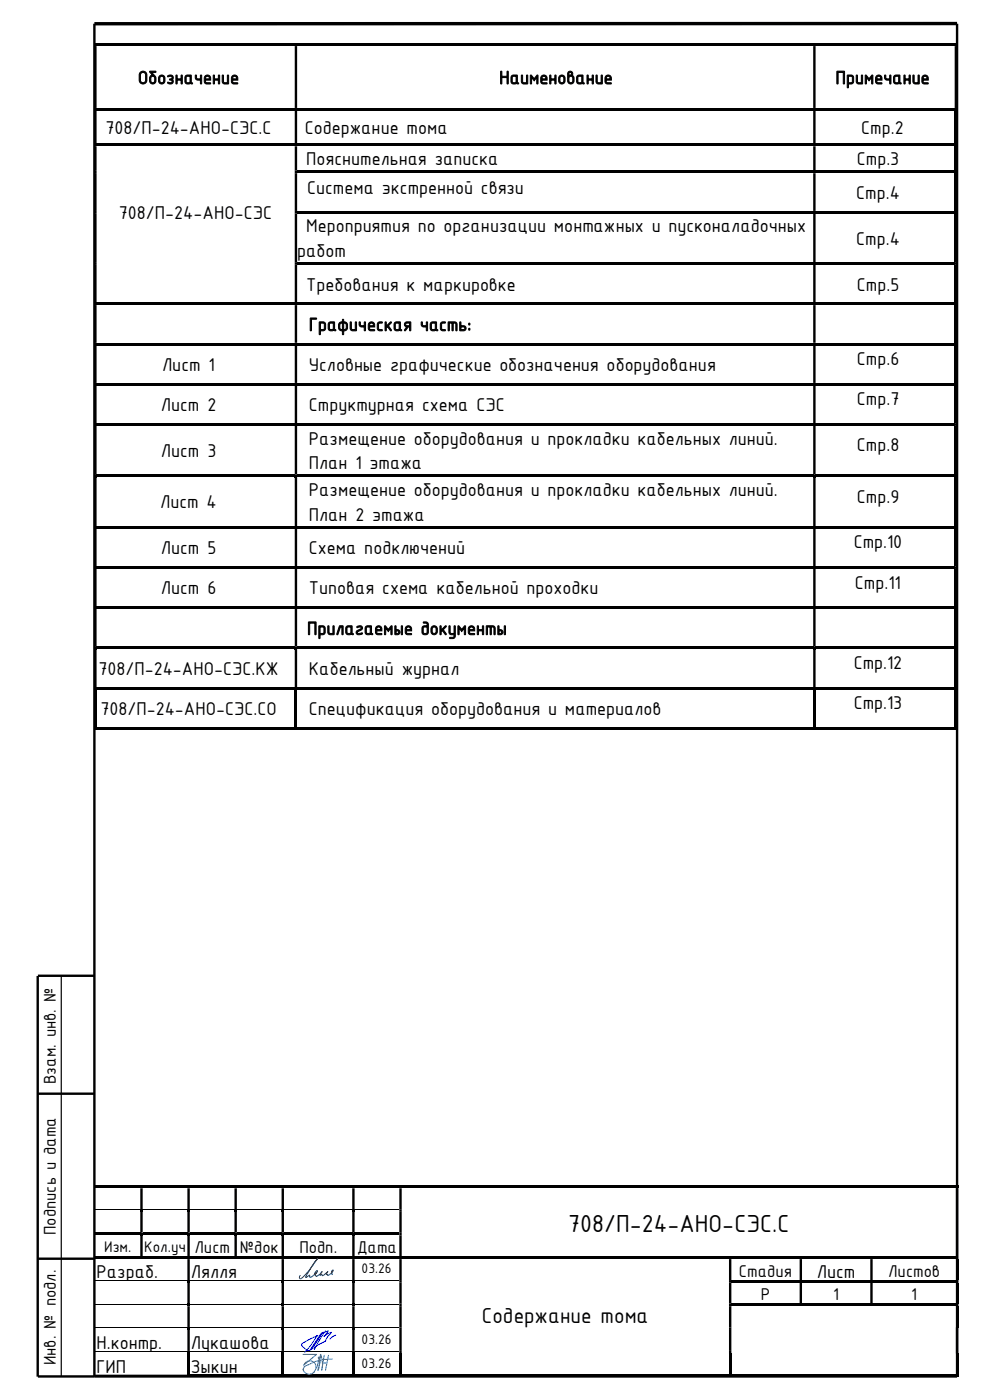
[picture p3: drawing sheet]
<svg xmlns="http://www.w3.org/2000/svg" width="210mm" height="297mm" viewBox="0 0 210 297" stroke-linecap="round" stroke-linejoin="round" font-family="sans-serif">
<path d="M203 5h-183" fill="none" stroke="#000" stroke-width=".72" stroke-linecap="butt"/>
<g fill="#000">
<path d="M20 251.5h9.8v.6h-9.8zM29.8 256.5h.5v.6h-.5zM30.3 251.5h9.5v.6h-9.5zM39.8 256.5h.5v.6h-.5zM40.3 251.5h9.4v.6h-9.4zM49.7 256.5h.5v.6h-.5zM50.2 251.5h9.5v.6h-9.5zM59.7 256.5h.5v.6h-.5zM60.2 251.5h14.5v.6h-14.5zM74.7 256.5h.5v.6h-.5zM75.2 251.5h9.5v.6h-9.5zM85.2 251.5h117.6v.6h-117.6z"/>
<path d="M20 261.5h9.8v.5h-9.8zM29.8 261.5h.5v.6h-.5zM30.3 261.5h9.5v.5h-9.5zM30.3 266.6h9.5v.5h-9.5zM39.8 261.5h.5v.6h-.5zM39.8 266.6h.5v.5h-.5zM39.8 271.6h.5v.5h-.5zM39.8 276.6h.5v.5h-.5zM40.3 261.5h9.4v.5h-9.4zM49.7 261.5h.5v.6h-.5zM50.2 261.5h9.5v.5h-9.5zM50.2 266.6h9.5v.5h-9.5z"/>
<path d="M59.7 261.5h.5v.6h-.5zM59.7 266.6h.5v.5h-.5zM59.7 271.6h.5v.5h-.5zM59.7 276.6h.5v.5h-.5zM60.2 261.5h14.5v.5h-14.5zM60.2 266.6h14.5v.5h-14.5zM74.7 261.5h.5v.6h-.5zM74.7 266.6h.5v.5h-.5zM74.7 271.6h.5v.5h-.5zM74.7 276.6h.5v.5h-.5zM75.2 261.5h9.5v.5h-9.5zM75.2 266.6h9.5v.5h-9.5z"/>
<path d="M84.7 266.6h.5v.5h-.5zM85.2 266.6h69.4v.5h-69.4zM155.2 266.6h14.4v.5h-14.4zM155.2 271.6h14.4v.5h-14.4zM169.6 271.6h.5v.5h-.5zM170.1 266.6h14.5v.5h-14.5zM170.1 271.6h14.5v.5h-14.5zM184.6 271.6h.5v.5h-.5zM185.1 266.6h17.7v.5h-17.7zM185.1 271.6h17.7v.5h-17.7zM185.1 276.6h17.7v.5h-17.7zM202.8 267.1h.5v4.5h-.5z"/>
<path d="M202.8 272.1h.5v4.5h-.5zM202.8 277.1h.5v4.5h-.5zM39.8 281.6h.5v.6h-.5zM39.8 286.6h.5v.5h-.5zM40.3 291.6h19.4v.5h-19.4zM59.7 281.6h.5v.6h-.5zM59.7 286.6h.5v.5h-.5zM60.2 291.6h14.5v.5h-14.5zM74.7 281.6h.5v.6h-.5zM74.7 286.6h.5v.5h-.5zM75.2 291.6h9.5v.5h-9.5zM85.2 291.6h69.4v.5h-69.4z"/>
<path d="M155.2 291.6h47.6v.5h-47.6zM202.8 291.6h.5v.5h-.5z"/>
</g>
<g fill="#000">
<path d="M29.8 251.5h.5v.6h-.5z" fill-rule="evenodd"/>
<path d="M29.8 252.1h.5v4.4h-.5zM39.8 252.1h.5v4.4h-.5zM49.7 252.1h.5v4.4h-.5zM59.7 252.1h.5v4.4h-.5zM74.7 252.1h.5v4.4h-.5zM84.7 252.1h.5v4.4h-.5zM202.8 252.1h.5v4.4h-.5z" fill-rule="evenodd"/>
<path d="M39.8 251.5h.5v.6h-.5z" fill-rule="evenodd"/>
<path d="M49.7 251.5h.5v.6h-.5z" fill-rule="evenodd"/>
<path d="M59.7 251.5h.5v.6h-.5z" fill-rule="evenodd"/>
<path d="M74.7 251.5h.5v.6h-.5z" fill-rule="evenodd"/>
<path d="M84.7 251.5h.5v.6h-.5z" fill-rule="evenodd"/>
<path d="M84.7 256.5h.5v.6h-.5zM202.8 256.5h.5v.6h-.5zM29.8 257.1h.5v4.4h-.5zM39.8 257.1h.5v4.4h-.5zM49.7 257.1h.5v4.4h-.5zM59.7 257.1h.5v4.4h-.5zM74.7 257.1h.5v4.4h-.5z" fill-rule="evenodd"/>
<path d="M84.7 257.1h.5v4.4h-.5zM202.8 257.1h.5v4.4h-.5z" fill-rule="evenodd"/>
<path d="M202.8 251.5h.5v.6h-.5z" fill-rule="evenodd"/>
<path d="M20 266.6h10.3v.5h-10.3z" fill-rule="evenodd"/>
<path d="M40.3 266.6h9.9v.5h-9.9z" fill-rule="evenodd"/>
<path d="M84.7 261.5h.5v.6h-.5zM202.8 261.5h.5v.6h-.5zM29.8 262.1h.5v4.5h-.5zM39.8 262.1h.5v4.5h-.5zM49.7 262.1h.5v4.5h-.5zM59.7 262.1h.5v4.5h-.5zM74.7 262.1h.5v4.5h-.5z" fill-rule="evenodd"/>
<path d="M84.7 262.1h.5v4.5h-.5zM202.8 262.1h.5v4.5h-.5z" fill-rule="evenodd"/>
<path d="M84.7 271.6h.5v.5h-.5zM154.6 271.6h.6v.5h-.6z" fill-rule="evenodd"/>
<path d="M84.7 276.6h.5v.5h-.5zM154.6 276.6h.6v.5h-.6z" fill-rule="evenodd"/>
<path d="M154.6 266.6h.6v.5h-.6z" fill-rule="evenodd"/>
<path d="M155.2 276.6h29.9v.5h-29.9z" fill-rule="evenodd"/>
<path d="M169.6 266.6h.5v.5h-.5z" fill-rule="evenodd"/>
<path d="M184.6 266.6h.5v.5h-.5z" fill-rule="evenodd"/>
<path d="M202.8 266.6h.5v.5h-.5zM39.8 267.1h.5v4.5h-.5zM59.7 267.1h.5v4.5h-.5zM74.7 267.1h.5v4.5h-.5zM84.7 267.1h.5v4.5h-.5zM154.6 267.1h.6v4.5h-.6zM169.6 267.1h.5v4.5h-.5zM184.6 267.1h.5v4.5h-.5z" fill-rule="evenodd"/>
<path d="M202.8 271.6h.5v.5h-.5zM39.8 272.1h.5v4.5h-.5zM59.7 272.1h.5v4.5h-.5zM74.7 272.1h.5v4.5h-.5zM84.7 272.1h.5v4.5h-.5zM154.6 272.1h.6v4.5h-.6zM169.6 272.1h.5v4.5h-.5zM184.6 272.1h.5v4.5h-.5z" fill-rule="evenodd"/>
<path d="M202.8 276.6h.5v.5h-.5zM39.8 277.1h.5v4.5h-.5zM59.7 277.1h.5v4.5h-.5zM74.7 277.1h.5v4.5h-.5zM84.7 277.1h.5v4.5h-.5zM154.6 277.1h.6v4.5h-.6z" fill-rule="evenodd"/>
<path d="M39.8 287.1h.5v5h-.5z" fill-rule="evenodd"/>
<path d="M59.7 287.1h.5v5h-.5z" fill-rule="evenodd"/>
<path d="M74.7 287.1h.5v5h-.5z" fill-rule="evenodd"/>
<path d="M84.7 281.6h.5v.6h-.5zM154.6 281.6h.6v.6h-.6zM202.8 281.6h.5v.6h-.5zM39.8 282.2h.5v4.4h-.5zM59.7 282.2h.5v4.4h-.5zM74.7 282.2h.5v4.4h-.5z" fill-rule="evenodd"/>
<path d="M84.7 282.2h.5v4.4h-.5zM154.6 282.2h.6v4.4h-.6zM202.8 282.2h.5v4.4h-.5z" fill-rule="evenodd"/>
<path d="M84.7 286.6h.5v.5h-.5zM154.6 286.6h.6v.5h-.6zM202.8 286.6h.5v.5h-.5zM20 291.6h19.8v.5h-19.8z" fill-rule="evenodd"/>
<path d="M84.7 287.1h.5v5h-.5z" fill-rule="evenodd"/>
<path d="M154.6 287.1h.6v5h-.6z" fill-rule="evenodd"/>
<path d="M202.8 287.1h.5v5h-.5z" fill-rule="evenodd"/>
</g>
<g fill="none" stroke="#000" stroke-width=".21">
<path d="M20 256.6h9.8M30.3 256.6h9.5M40.3 256.6h9.4M50.2 256.6h9.5M60.2 256.6h14.5M75.2 256.6h9.5M20 271.7h19.8M20 276.6h19.8M40.3 271.7h19.4M40.3 276.6h19.4M60.2 271.7h14.5M60.2 276.6h14.5"/>
<path d="M75.2 271.7h9.5M75.2 276.6h9.5M20 281.7h19.8M20 286.7h19.8M40.3 281.7h19.4M40.3 286.7h19.4M60.2 281.7h14.5M60.2 286.7h14.5M75.2 281.7h9.5M75.2 286.7h9.5"/>
</g>
<path d="M8 207.1v85M8 232h12M8 267h12M20 292h183" fill="none" stroke="#000" stroke-width=".51"/>
<path d="M13 207.1v85" fill="none" stroke="#000" stroke-width=".25"/>
<path d="M64.3 290.5a1.4 1.4 0 0 0 1 1 1.4 1.4 0 0 0 1.4-.5M64.4 289.6a1.35 1.35 0 0 1 2.1-.7 1.35 1.35 0 0 1 .1 2.1M68 287.3l-.1 1.8-.5 1.6M68.1 287.3l.3 2.3-.2 1.1M68.5 289.1h.8" fill="none" stroke="#2776bb" stroke-width=".21"/>
<path d="M67.7 288h.2v.1h-.2z" fill-rule="evenodd" fill="#2776bb"/>
<path d="M67.7 288h.2v.1h-.2z" fill="none" stroke="#2776bb" stroke-width=".21"/>
<path d="M67.6 287.9h.2v.2h-.2z" fill-rule="evenodd" fill="#2776bb"/>
<path d="M67.6 287.9h.2v.2h-.2z" fill="none" stroke="#2776bb" stroke-width=".21"/>
<path d="M67.5 288h.2v.1h-.2z" fill-rule="evenodd" fill="#2776bb"/>
<path d="M67.5 288h.2v.1h-.2z" fill="none" stroke="#2776bb" stroke-width=".21"/>
<path d="M67.6 288.1h.2v.1h-.2z" fill-rule="evenodd" fill="#2776bb"/>
<path d="M64.3 287.3h2.9l-2.8 2.3M65 289.7l-.5 .3-.2 .6M67.6 288.1h.2v.1h-.2zM67.7 288.1l.1 1.3-.3 1.4M67.8 288l-.6 2.3M68.8 287.5l-.6 3.2M69.7 287.5l-.6 3.2M70.5 288.3l-1.9 .1-1.8 .5-1.7 .8" fill="none" stroke="#2776bb" stroke-width=".21"/>
<path d="M20 5v287h-12M203 5v287M8 207h12" fill="none" stroke="#000" stroke-width=".51"/>
<path d="M68.2 282.8l-2.5 3.7h-.5l-1-.8-.2-.3 .1-.3 1.5-.9 1.9-.9-.4 .2-1.3 2-1.2 1.4M68.2 283l1.5-.7-1 1.2 1.6-.8-1 1.2a2.74 2.74 0 0 1-1.9 1.5l-.9 .6M68.6 282.6l-2.5 3.7M69 282.3l-2.3 4M71.2 283.2l-1.2 .9" fill="none" stroke="#00f" stroke-width=".21"/>
<path d="M70.5 270.4l-.1-.2a.41 .41 0 0 1-.1-.5 .41 .41 0 0 1 .4-.2l-1 1a.17 .17 0 0 1-.2 .1 .17 .17 0 0 1-.1-.2h-.2v-.2l.4-.4-1.1 .8-.2-.2-.4 .2 .4-.8-.5 .6-.7 .4-.1-.3-.2 .1 .3-.5-.3 .1v-.1l.4-.5h.2l-.1 .3-.5 .4a1.22 1.22 0 0 1-1.1 .6v-.4l-.8 .5v-.2l1.8-2.9 .7-.9-.3 .3a13.3 13.3 0 0 1-3.3 4l-.3-.2 .2-.5" fill="none" stroke="#003f7f" stroke-width=".21"/>
<g fill="#000">
<path d="M20 9.2h.5v.6h-.5z" fill-rule="evenodd"/>
<path d="M20 9.8h.5v13.1h-.5zM62.5 9.8h.5v13.1h-.5zM172.5 9.8h.5v13.1h-.5zM202.5 9.8h.5v13.1h-.5z" fill-rule="evenodd"/>
<path d="M62.5 9.2h.5v.6h-.5z" fill-rule="evenodd"/>
<path d="M172.5 9.2h.5v.6h-.5z" fill-rule="evenodd"/>
<path d="M202.5 9.2h.5v.6h-.5z" fill-rule="evenodd"/>
<path d="M20 36.2h.5v.5h-.5zM62.5 36.2h.5v.5h-.5z" fill-rule="evenodd"/>
<path d="M202.5 22.9h.5v.6h-.5zM20 23.5h.5v7h-.5zM62.5 23.5h.5v7h-.5zM172.5 23.5h.5v7h-.5z" fill-rule="evenodd"/>
<path d="M202.5 30.5h.5v.5h-.5zM20 31h.5v5.2h-.5zM62.5 31h.5v5.2h-.5zM172.5 31h.5v5.2h-.5z" fill-rule="evenodd"/>
<path d="M202.5 36.2h.5v.5h-.5zM20 36.7h.5v8h-.5zM62.5 36.7h.5v8h-.5zM172.5 36.7h.5v8h-.5z" fill-rule="evenodd"/>
<path d="M20 44.7h.5v.6h-.5zM62.5 44.7h.5v.6h-.5z" fill-rule="evenodd"/>
<path d="M20 55.6h.5v.6h-.5zM62.5 55.6h.5v.6h-.5z" fill-rule="evenodd"/>
<path d="M202.5 44.7h.5v.6h-.5zM20 45.3h.5v10.3h-.5zM62.5 45.3h.5v10.3h-.5zM172.5 45.3h.5v10.3h-.5z" fill-rule="evenodd"/>
<path d="M202.5 55.6h.5v.6h-.5zM20 56.2h.5v8h-.5zM62.5 56.2h.5v8h-.5zM172.5 56.2h.5v8h-.5z" fill-rule="evenodd"/>
<path d="M202.5 64.2h.5v.5h-.5zM20 64.7h.5v8h-.5zM62.5 64.7h.5v8h-.5zM172.5 64.7h.5v8h-.5z" fill-rule="evenodd"/>
<path d="M202.5 72.7h.5v.6h-.5zM20 73.3h.5v7.9h-.5zM62.5 73.3h.5v7.9h-.5zM172.5 73.3h.5v7.9h-.5z" fill-rule="evenodd"/>
<path d="M202.5 81.2h.5v.6h-.5zM20 81.8h.5v8h-.5zM62.5 81.8h.5v8h-.5zM172.5 81.8h.5v8h-.5z" fill-rule="evenodd"/>
<path d="M202.5 89.8h.5v.5h-.5zM20 90.3h.5v10.4h-.5zM62.5 90.3h.5v10.4h-.5zM172.5 90.3h.5v10.4h-.5z" fill-rule="evenodd"/>
<path d="M202.5 100.7h.5v.6h-.5zM20 101.3h.5v10.3h-.5zM62.5 101.3h.5v10.3h-.5zM172.5 101.3h.5v10.3h-.5z" fill-rule="evenodd"/>
<path d="M202.5 111.6h.5v.5h-.5zM20 112.1h.5v8h-.5zM62.5 112.1h.5v8h-.5zM172.5 112.1h.5v8h-.5z" fill-rule="evenodd"/>
<path d="M202.5 120.1h.5v.6h-.5zM20 120.7h.5v8h-.5zM62.5 120.7h.5v8h-.5zM172.5 120.7h.5v8h-.5z" fill-rule="evenodd"/>
<path d="M202.5 128.7h.5v.5h-.5zM20 129.2h.5v8h-.5zM62.5 129.2h.5v8h-.5zM172.5 129.2h.5v8h-.5z" fill-rule="evenodd"/>
<path d="M202.5 137.2h.5v.6h-.5zM20 137.8h.5v8h-.5zM62.5 137.8h.5v8h-.5zM172.5 137.8h.5v8h-.5z" fill-rule="evenodd"/>
<path d="M20 146.3h.5v8.5h-.5z" fill-rule="evenodd"/>
<path d="M20 154.3h42.5v.5h-42.5z" fill-rule="evenodd"/>
<path d="M62.5 146.3h.5v8.5h-.5z" fill-rule="evenodd"/>
<path d="M172.5 146.3h.5v8.5h-.5z" fill-rule="evenodd"/>
<path d="M202.5 146.3h.5v8.5h-.5z" fill-rule="evenodd"/>
</g>
<g fill="#000">
<path d="M20.5 9.2h42v.5h-42zM63 9.2h109.5v.5h-109.5zM173 9.2h29.5v.5h-29.5zM20 22.9h.5v.6h-.5zM20 30.5h.5v.5h-.5zM20.5 22.9h42v.5h-42zM20.5 30.5h42v.5h-42zM62.5 22.9h.5v.6h-.5zM62.5 30.5h.5v.5h-.5zM63 22.9h109.5v.5h-109.5zM63 30.5h109.5v.5h-109.5zM63 36.2h109.5v.5h-109.5z"/>
<path d="M172.5 22.9h.5v.6h-.5zM172.5 30.5h.5v.5h-.5zM172.5 36.2h.5v.5h-.5zM173 22.9h29.5v.5h-29.5zM173 30.5h29.5v.5h-29.5zM173 36.2h29.5v.5h-29.5zM202.5 23.5h.5v7h-.5zM202.5 31h.5v5.2h-.5zM202.5 36.7h.5v8h-.5zM63 44.7h109.5v.6h-109.5zM63 55.6h109.5v.5h-109.5zM172.5 44.7h.5v.6h-.5z"/>
<path d="M172.5 55.6h.5v.6h-.5zM173 44.7h29.5v.6h-29.5zM173 55.6h29.5v.5h-29.5zM202.5 45.3h.5v10.3h-.5zM202.5 56.2h.5v8h-.5zM20 64.2h.5v.5h-.5zM20 72.7h.5v.6h-.5zM20.5 64.2h42v.5h-42zM20.5 72.7h42v.5h-42zM62.5 64.2h.5v.5h-.5zM62.5 72.7h.5v.6h-.5zM63 64.2h109.5v.5h-109.5z"/>
<path d="M63 72.7h109.5v.5h-109.5zM172.5 64.2h.5v.5h-.5zM172.5 72.7h.5v.6h-.5zM173 64.2h29.5v.5h-29.5zM173 72.7h29.5v.5h-29.5zM202.5 64.7h.5v8h-.5zM202.5 73.3h.5v7.9h-.5zM20 81.2h.5v.6h-.5zM20 89.8h.5v.5h-.5zM20.5 81.2h42v.5h-42zM20.5 89.8h42v.5h-42zM62.5 81.2h.5v.6h-.5z"/>
<path d="M62.5 89.8h.5v.5h-.5zM63 81.2h109.5v.5h-109.5zM63 89.8h109.5v.5h-109.5zM172.5 81.2h.5v.6h-.5zM172.5 89.8h.5v.5h-.5zM173 81.2h29.5v.5h-29.5zM173 89.8h29.5v.5h-29.5zM202.5 81.8h.5v8h-.5zM202.5 90.3h.5v10.4h-.5zM20 100.7h.5v.6h-.5zM20 111.6h.5v.5h-.5zM20.5 100.7h42v.5h-42z"/>
<path d="M20.5 111.6h42v.5h-42zM62.5 100.7h.5v.6h-.5zM62.5 111.6h.5v.5h-.5zM63 100.7h109.5v.5h-109.5zM63 111.6h109.5v.5h-109.5zM172.5 100.7h.5v.6h-.5zM172.5 111.6h.5v.5h-.5zM173 100.7h29.5v.5h-29.5zM173 111.6h29.5v.5h-29.5zM202.5 101.3h.5v10.3h-.5zM202.5 112.1h.5v8h-.5zM20 120.1h.5v.6h-.5z"/>
<path d="M20 128.7h.5v.5h-.5zM20 137.2h.5v.6h-.5zM20.5 120.1h42v.5h-42zM20.5 128.7h42v.5h-42zM20.5 137.2h42v.5h-42zM62.5 120.1h.5v.6h-.5zM62.5 128.7h.5v.5h-.5zM62.5 137.2h.5v.6h-.5zM63 120.1h109.5v.5h-109.5zM63 128.7h109.5v.5h-109.5zM63 137.2h109.5v.5h-109.5zM172.5 120.1h.5v.6h-.5z"/>
<path d="M172.5 128.7h.5v.5h-.5zM172.5 137.2h.5v.6h-.5zM173 120.1h29.5v.5h-29.5zM173 128.7h29.5v.5h-29.5zM173 137.2h29.5v.5h-29.5zM202.5 120.7h.5v8h-.5zM202.5 129.2h.5v8h-.5zM202.5 137.8h.5v8h-.5zM20 145.8h.5v.5h-.5zM20.5 145.8h42v.5h-42zM62.5 145.8h.5v.5h-.5zM63 145.8h109.5v.5h-109.5z"/>
<path d="M63 154.3h109.5v.5h-109.5zM172.5 145.8h.5v.5h-.5zM173 145.8h29.5v.5h-29.5zM173 154.3h29.5v.5h-29.5zM202.5 145.8h.5v.5h-.5zM202.5 154.3h.5v.5h-.5z"/>
</g>
<text font-size="5.6" x="120.5" y="261.3">708/П-24-АНО-СЭС.С</text>
<text font-size="5" x="102.2" y="280.7">Содержание тома</text>
<g font-size="4.2">
<text x="29.3" y="17.8">Обозначение</text>
<text x="105.9" y="17.8">Наименование</text>
<text x="177.3" y="17.8">Примечание</text>
<text x="22.4" y="28.4">708/П-24-АНО-СЭС.С</text>
<text x="64.7" y="28.4">Содержание тома</text>
<text x="182.7" y="28.4">Стр.2</text>
<text x="64.9" y="35.1">Пояснительная записка</text>
<text x="181.8" y="35.1">Стр.3</text>
<text x="65.2" y="41.1">Система экстренной связи</text>
<text x="25.2" y="46.5">708/П-24-АНО-СЭС</text>
<text x="181.7" y="42.2">Стр.4</text>
<text x="64.9" y="49.3">Мероприятия по организации монтажных и пусконаладочных</text>
<text x="181.7" y="51.9">Стр.4</text>
<text x="63" y="54.5">работ</text>
<text x="64.9" y="61.6">Требования к маркировке</text>
<text x="181.8" y="61.6">Стр.5</text>
<text x="65.5" y="70.2">Графическая часть:</text>
<text x="181.8" y="77.5">Стр.6</text>
<text x="34.4" y="78.7">Лист 1</text>
<text x="65.5" y="78.7">Условные графические обозначения оборудования</text>
<text x="34.1" y="87.2">Лист 2</text>
<text x="65.5" y="87.2">Структурная схема СЭС</text>
<text x="181.8" y="86">Стр.7</text>
<text x="65.5" y="94.4">Размещение оборудования и прокладки кабельных линий.</text>
<text x="181.8" y="95.7">Стр.8</text>
<text x="34.1" y="97">Лист 3</text>
<text x="65.5" y="99.6">План 1 этажа</text>
<text x="34" y="107.9">Лист 4</text>
<text x="65.5" y="105.3">Размещение оборудования и прокладки кабельных линий.</text>
<text x="181.8" y="106.6">Стр.9</text>
<text x="65.5" y="110.4">План 2 этажа</text>
<text x="34.1" y="117.6">Лист 5</text>
<text x="65.5" y="117.6">Схема подключений</text>
<text x="181.1" y="116.3">Стр.10</text>
<text x="181.4" y="124.9">Стр.11</text>
<text x="34.1" y="126.1">Лист 6</text>
<text x="65.5" y="126.1">Типовая схема кабельной проходки</text>
<text x="65.2" y="134.7">Прилагаемые документы</text>
<text x="20.9" y="143.2">708/П-24-АНО-СЭС.КЖ</text>
<text x="65.5" y="143.2">Кабельный журнал</text>
<text x="181.1" y="141.9">Стр.12</text>
<text x="21.3" y="151.7">708/П-24-АНО-СЭС.СО</text>
<text x="65.5" y="151.7">Спецификация оборудования и материалов</text>
<text x="181.1" y="150.5">Стр.13</text>
<text x="20.5" y="271.2">Разраб.</text>
<text x="40.5" y="271.2">Лялля</text>
<text x="173.3" y="271.1">Лист</text>
<text x="20.5" y="286.2">Н.контр.</text>
<text x="40.5" y="286.2">Лукашова</text>
<text x="20.5" y="291.2">ГИП</text>
<text x="40.5" y="291.2">Зыкин</text>
</g>
<g font-size="3.9">
<text x="11.8" y="230" transform="rotate(-90 11.8 230)">Взам. инв. №</text>
<text x="11.8" y="262" transform="rotate(-90 11.8 262)">Подпись и дата</text>
<text x="41.3" y="265.9">Лист</text>
<text x="50.9" y="265.9">№док</text>
<text x="63.5" y="265.9">Подп.</text>
<text x="75.7" y="265.9">Дата</text>
<text x="156.7" y="270.8">Стадия</text>
<text x="161.4" y="275.8">Р</text>
<text x="176.7" y="275.8">1</text>
<text x="188.4" y="270.8">Листов</text>
<text x="193.3" y="275.8">1</text>
<text x="11.8" y="289.7" transform="rotate(-90 11.8 289.7)">Инв. № подл.</text>
</g>
<g font-size="3.5">
<text x="22.1" y="265.5">Изм.</text>
<text x="30.6" y="265.5">Кол.уч</text>
</g>
<g font-size="3.2">
<text x="76.7" y="270.2">03.26</text>
<text x="76.7" y="285.2">03.26</text>
<text x="76.7" y="290.2">03.26</text>
</g>
</svg>
